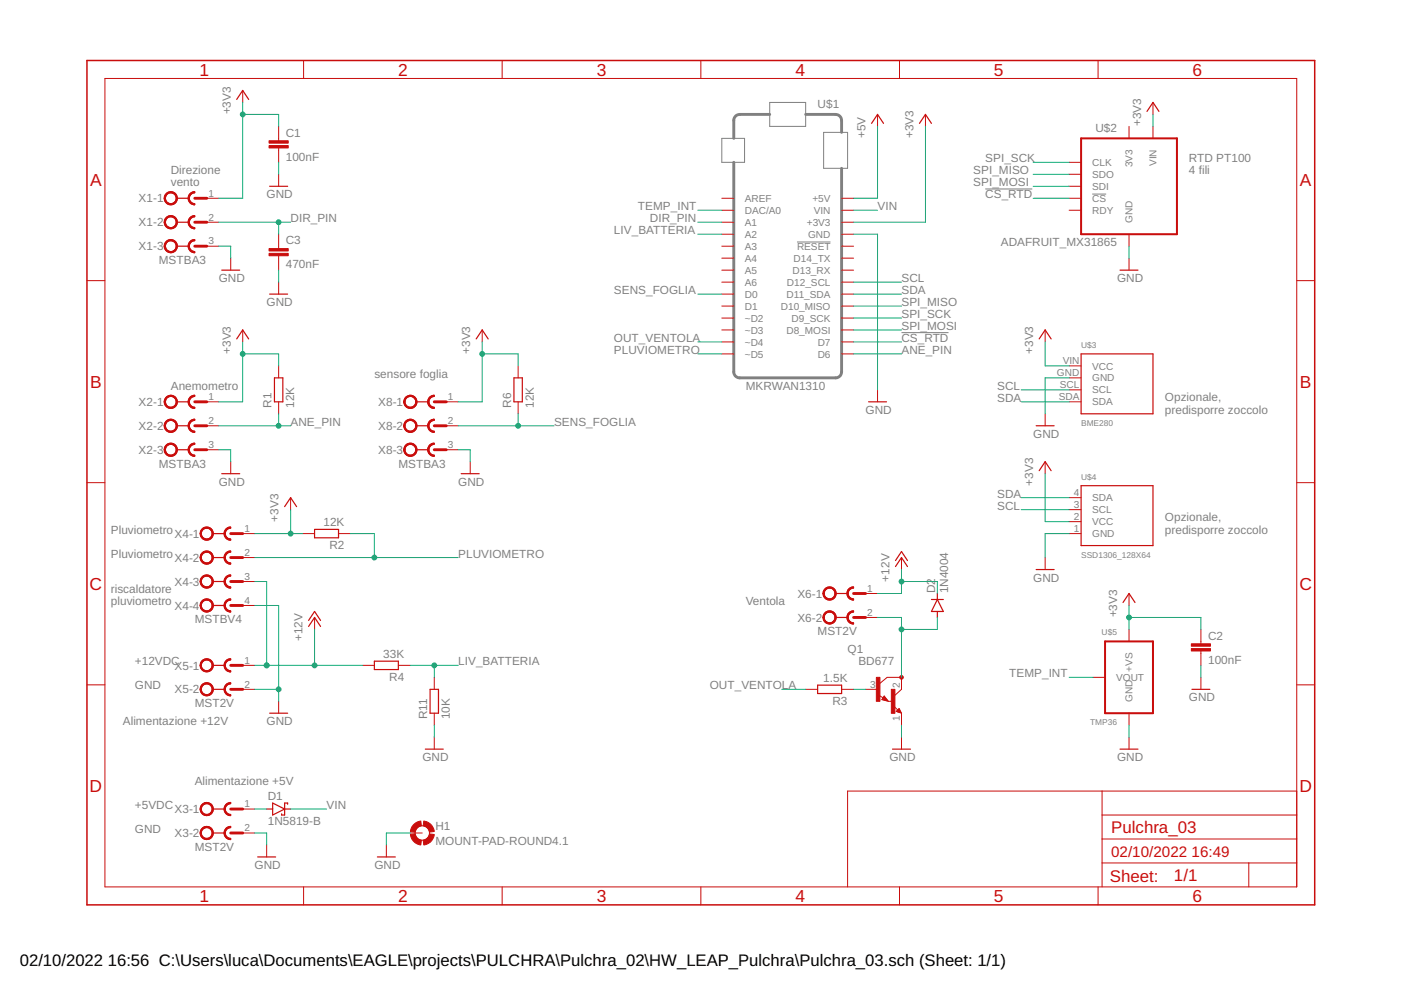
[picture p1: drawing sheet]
<svg xmlns="http://www.w3.org/2000/svg" width="297mm" height="210mm" viewBox="0 0 297 210" stroke-linecap="round" stroke-linejoin="round" font-family="sans-serif">
<path d="M155.6 34.4v44.4l.3 .9 .4 .3 .5 .1h20.4l.5-.1 .6-.6 .1-.6v-43.1M163.2 24.3h-6.4l-.8 .2-.4 .8v4M170.8 24.3h6.4l.5 .1 .5 .3 .2 .6v2.8" fill="none" stroke="#808080" stroke-width=".61"/>
<path d="M153 29.3h4.9v5.1h-4.9zM163.2 21.7h7.6v5.1h-7.6zM174.6 28.1h5.1v7.6h-5.1zM169 51.3h7.1M208.9 40.1h10M231.6 41.1h2.9M191.1 70.5h10" fill="none" stroke="#808080" stroke-width=".21"/>
<g fill="none" stroke="#c90d0c" stroke-width=".21">
<path d="M22.2 16.6h252.7v171.4h-252.7zM51.5 19.2v2.5M64.4 12.8v3.8M106.5 12.8v3.8M148.6 12.8v3.8M190.7 12.8v3.8M232.8 12.8v3.8M59.1 26.8v3M59.1 31.4v3M59.1 37v2.5M186.1 24.3v2.5M196.2 24.3v2.5"/>
<path d="M226.7 34.4h2.5M226.7 37h2.5M226.7 39.5h2.5M239.4 26.8v2.5M244.5 21.7v2.6M244.5 26.8v2.5M18.4 59.5h3.8M43.8 42h2.6M43.8 47.1h2.6M43.8 52.2h2.6M48.9 54.7v2.6M59.1 49.7v3"/>
<path d="M59.1 54.2v3.1M59.1 59.8v2.6M153 42h2.6M153 44.6h2.6M153 47.1h2.6M153 49.7h2.6M153 59.8h2.6M153 57.3h2.6M153 54.7h2.6M153 52.2h2.6M178.4 42h2.6M178.4 44.6h2.6"/>
<path d="M178.4 47.1h2.6M178.4 49.7h2.6M178.4 59.8h2.6M178.4 57.3h2.6M178.4 54.7h2.6M178.4 52.2h2.6M226.7 42h2.5M226.7 44.6h2.5M239.4 49.7v2.5M239.4 54.7v2.6M274.9 59.5h3.8M51.5 70v2.5"/>
<path d="M59.1 77.6v2.5M102.2 70v2.5M109.9 77.6v2.5M153 62.4h2.6M153 64.9h2.6M153 67.4h2.6M153 70h2.6M153 72.5h2.6M153 75h2.6M178.4 62.4h2.6M178.4 64.9h2.6M178.4 67.4h2.6"/>
<path d="M178.4 70h2.6M178.4 72.5h2.6M178.4 75h2.6M221.6 70v2.5M226.7 77.6h2.5M43.8 85.2h2.6M43.8 90.3h2.6M43.8 95.4h2.6M48.9 97.9v2.5M59.1 85.2v2.5M94.6 85.2h2.6M94.6 90.3h2.6"/>
<path d="M94.6 95.4h2.6M99.7 97.9v2.5M109.9 85.2v2.5M186.1 82.7v2.5M221.6 87.7v2.6M221.6 97.9v2.5M226.7 80.1h2.5M226.7 82.7h2.5M226.7 85.2h2.5M18.4 102.3h3.8M51.5 113.1h2.5M51.5 118.2h2.5"/>
<path d="M61.6 105.5v2.6M64.2 113.1h2.5M71.8 113.1h2.5M191.1 118.2v2.6M221.6 118.2v2.6M226.7 113.1h2.5M226.7 110.6h2.5M226.7 108.1h2.5M226.7 105.5h2.5M274.9 102.3h3.8M51.5 123.3h2.5M51.5 128.4h2.5"/>
<path d="M66.7 130.9v2.6M183.5 125.8h2.6M183.5 130.9h2.6M239.4 125.8v2.6M239.4 133.5v2.5M254.6 133.5v3M254.6 138v3.1M18.4 145.2h3.8M51.5 146.2h2.5M51.5 141.1h2.5M59.1 148.7v2.5M76.9 141.1h2.5"/>
<path d="M84.5 141.1h2.5M92.1 143.6v2.6M92.1 151.2v2.6M92.1 156.3v2.5M170.8 146.2h2.6M178.4 146.2h2.6M183.5 146.2h2.6M186.2 147.3l1 .7M186.6 144.9l1.5-1.3h3v2.6l-1.4 1.2M187.2 148.2l.3-.4 .6 .8-1-.3 .4-.6 .7 .9M187.5 147.6l.8 1.1-1.3-.4zM188.3 148.7h.7"/>
<path d="M189.5 149.8l.8 .7M190 150.8l.6-.6 .5 1zM190.6 150.5l.3 .6-.8-.3 .5-.5 .4 .8M191.1 151.2v2.6M191.1 156.3v2.5M231.8 143.6h2.5M239.4 151.2v2.6M239.4 156.3v2.5M254.6 143.6v2.6M274.9 145.2h3.8M51.5 176.6h2.5M51.5 171.5h2.5"/>
<path d="M56.5 179.2v2.5M81.9 179.2v2.5M87 176.6h2.5M233.7 167.7v20.3M233.7 177.9h41.2M233.7 172.8h41.2M274.9 167.7h-95.2v20.3M64.4 188v3.9M106.5 188v3.9M148.6 188v3.9M190.7 188v3.9M232.8 188v3.9"/>
<path d="M233.7 183h41.2M264.8 183v5"/>
<circle cx="89.5" cy="176.6" r="1.52"/>
</g>
<path d="M18.4 12.8h260.3v179.1h-260.3z" fill="none" stroke="#c90d0c" stroke-width=".32"/>
<path d="M229.2 29.3h20.3v20.4h-20.3zM234.3 136h10.2v15.2h-10.2z" fill="none" stroke="#c90d0c" stroke-width=".42"/>
<g fill="none" stroke="#c90d0c" stroke-width=".25">
<path d="M50.2 21.1l1.3-1.9 1.2 1.9M57.2 39.5h3.8M184.8 26.2l1.3-1.9 1.2 1.9M194.9 26.2l1.3-1.9 1.3 1.9M243.2 23.6l1.3-1.9 1.2 1.9M37.5 42h2.5M37.5 47.1h2.5M37.5 52.2h2.5M47 57.3h3.8M237.5 57.3h3.8M50.2 71.9l1.3-1.9 1.2 1.9M57.2 62.4h3.8"/>
<path d="M101 71.9l1.2-1.9 1.3 1.9M220.3 71.9l1.3-1.9 1.3 1.9M229.2 75h15.3v12.7h-15.3zM37.5 85.2h2.5M37.5 90.3h2.5M37.5 95.4h2.5M58.2 80.1h1.8v5.1h-1.8zM88.3 85.2h2.5M88.3 90.3h2.5M88.3 95.4h2.5M109 80.1h1.7v5.1h-1.7zM184.1 85.2h3.9"/>
<path d="M219.7 90.3h3.8M220.3 99.8l1.3-1.9 1.3 1.9M45.1 113.1h2.5M45.1 118.2h2.5M47 100.4h3.8M60.3 107.4l1.3-1.9 1.3 1.9M66.7 112.2h5.1v1.8h-5.1zM97.8 100.4h3.8M189.9 118.9l1.2-2 1.3 2M229.2 103h15.3v12.7h-15.3zM45.1 123.3h2.5M45.1 128.4h2.5"/>
<path d="M65.4 132.8l1.3-1.9 1.3 1.9M65.4 131.6l1.3-2 1.3 2M177.2 125.8h2.5M177.2 130.9h2.5M189.9 120.1l1.2-1.9 1.3 1.9M197.5 127.1h2.5M198.7 127.1l1.3 2.5h-2.5zM198.7 125.8v1.3M198.7 129.6v1.3M219.7 120.8h3.8M238.1 127.7l1.3-1.9 1.2 1.9M45.1 146.2h2.5"/>
<path d="M45.1 141.1h2.5M57.2 151.2h3.8M79.4 140.2h5.1v1.8h-5.1zM90.2 158.8h3.8M91.2 146.2h1.8v5h-1.8zM173.4 145.3h5v1.7h-5zM187.5 148.1v-.2l.5 .5-.8-.2M189.2 158.8h3.8M190.6 150.5l-.4 .3 .6 .2-.3-.3M237.5 158.8h3.8M252.7 146.2h3.8M45.1 171.5h2.5"/>
<path d="M45.1 176.6h2.5M56.5 171.5h1.3M57.8 170.3l2.5 1.2-2.5 1.3zM60.3 171.5h1.3M61 170.5v-.2h-.7v2.5h-.6v-.2M54.6 181.7h3.8M80 181.7h3.8"/>
</g>
<g fill="#c90d0c" stroke="#c90d0c" stroke-width=".21">
<path d="M39.9 42h.3l.2 .7 .4 .4 .5 .1v.2a1.37 1.37 0 0 1-1.4-1.4z" fill-rule="evenodd"/>
<path d="M40.3 41l.5-.3 .5-.1v.3l-.7 .2-.3 .4-.1 .5h-.3l.1-.4z" fill-rule="evenodd"/>
<path d="M40.3 41l.8-.4h.2v.3a1.14 1.14 0 0 0-1.2 1.1 1.14 1.14 0 0 0 1.2 1.2v.2a1.4 1.4 0 0 1-1.3-.8 1.4 1.4 0 0 1 .3-1.6z" fill-rule="evenodd"/>
<path d="M35.2 41.1a1.39 1.39 0 0 1 2.2 .2 1.39 1.39 0 0 1-.8 2.1 1.39 1.39 0 0 1-1.8-1.4h.3a1.14 1.14 0 0 1 1.6-1 1.14 1.14 0 0 1 .3 1.9 1.14 1.14 0 0 1-1.9-.6v-.3h-.3z" fill-rule="evenodd"/>
<path d="M35.2 41.1a1.39 1.39 0 0 1 2.2 .2 1.39 1.39 0 0 1-.8 2.1 1.39 1.39 0 0 1-1.8-1.4h.3a1.14 1.14 0 0 1 1.6-1 1.14 1.14 0 0 1 .3 1.9 1.14 1.14 0 0 1-1.9-.6v-.3h-.3z" fill-rule="evenodd"/>
<path d="M39.9 47.1h.3l.2 .7 .4 .3 .5 .2v.2a1.37 1.37 0 0 1-1.4-1.4z" fill-rule="evenodd"/>
<path d="M40.3 46.1l.5-.3 .5-.1v.3l-.7 .2-.3 .4-.1 .5h-.3l.1-.4z" fill-rule="evenodd"/>
<path d="M40.3 46.1l.8-.4h.2v.3a1.14 1.14 0 0 0-1.2 1.1 1.14 1.14 0 0 0 1.2 1.2v.2a1.4 1.4 0 0 1-1.3-.9 1.4 1.4 0 0 1 .3-1.5z" fill-rule="evenodd"/>
<path d="M35.2 46.2a1.39 1.39 0 0 1 2.2 .2 1.39 1.39 0 0 1-.8 2.1 1.39 1.39 0 0 1-1.8-1.4h.3a1.14 1.14 0 0 1 1.6-1.1 1.14 1.14 0 0 1 .3 1.9 1.14 1.14 0 0 1-1.9-.5v-.3h-.3z" fill-rule="evenodd"/>
<path d="M35.2 46.2a1.39 1.39 0 0 1 2.2 .2 1.39 1.39 0 0 1-.8 2.1 1.39 1.39 0 0 1-1.8-1.4h.3a1.14 1.14 0 0 1 1.6-1.1 1.14 1.14 0 0 1 .3 1.9 1.14 1.14 0 0 1-1.9-.5v-.3h-.3z" fill-rule="evenodd"/>
<path d="M39.9 52.2h.3l.2 .7 .4 .3 .5 .1v.3a1.37 1.37 0 0 1-1.4-1.4z" fill-rule="evenodd"/>
<path d="M40.3 51.2l.5-.3 .5-.1v.3l-.7 .2-.3 .4-.1 .5h-.3l.1-.5z" fill-rule="evenodd"/>
<path d="M40.3 51.2l.8-.4h.2v.3a1.14 1.14 0 0 0-1.2 1.1 1.14 1.14 0 0 0 1.2 1.1v.3a1.4 1.4 0 0 1-1.3-.9 1.4 1.4 0 0 1 .3-1.5z" fill-rule="evenodd"/>
<path d="M35.2 51.2a1.39 1.39 0 0 1 2.2 .3 1.39 1.39 0 0 1-.8 2 1.39 1.39 0 0 1-1.8-1.3h.3a1.14 1.14 0 0 1 1.6-1.1 1.14 1.14 0 0 1 .3 1.9 1.14 1.14 0 0 1-1.9-.5v-.3h-.3z" fill-rule="evenodd"/>
<path d="M35.2 51.2a1.39 1.39 0 0 1 2.2 .3 1.39 1.39 0 0 1-.8 2 1.39 1.39 0 0 1-1.8-1.3h.3a1.14 1.14 0 0 1 1.6-1.1 1.14 1.14 0 0 1 .3 1.9 1.14 1.14 0 0 1-1.9-.5v-.3h-.3z" fill-rule="evenodd"/>
<path d="M39.9 85.2h.3l.1 .5 .3 .4 .7 .2v.3a1.37 1.37 0 0 1-1.4-1.4z" fill-rule="evenodd"/>
<path d="M40.3 84.2l1-.4v.3l-.7 .2-.3 .4-.1 .5h-.3l.1-.5z" fill-rule="evenodd"/>
<path d="M40.3 84.2l.8-.4h.2v.3a1.14 1.14 0 0 0-1.2 1.1 1.14 1.14 0 0 0 1.2 1.1v.3a1.4 1.4 0 0 1-1.3-.9 1.4 1.4 0 0 1 .3-1.5z" fill-rule="evenodd"/>
<path d="M35.2 84.2a1.4 1.4 0 0 1 2.2 .3 1.4 1.4 0 0 1-.8 2 1.4 1.4 0 0 1-1.8-1.3h.3a1.14 1.14 0 0 1 1.6-1 1.14 1.14 0 0 1 .2 1.8 1.14 1.14 0 0 1-1.8-.5v-.3h-.3z" fill-rule="evenodd"/>
<path d="M35.2 84.2a1.4 1.4 0 0 1 2.2 .3 1.4 1.4 0 0 1-.8 2 1.4 1.4 0 0 1-1.8-1.3h.3a1.14 1.14 0 0 1 1.6-1 1.14 1.14 0 0 1 .2 1.8 1.14 1.14 0 0 1-1.8-.5v-.3h-.3z" fill-rule="evenodd"/>
<path d="M39.9 90.3h.3l.1 .5 .3 .4 .7 .2v.3a1.37 1.37 0 0 1-1.4-1.4z" fill-rule="evenodd"/>
<path d="M40.3 89.3l1-.4v.2l-.7 .3-.3 .4-.1 .5h-.3l.1-.5z" fill-rule="evenodd"/>
<path d="M40.3 89.3l.8-.4h.2v.2a1.14 1.14 0 0 0-1.2 1.2 1.14 1.14 0 0 0 1.2 1.1v.3a1.4 1.4 0 0 1-1.3-.9 1.4 1.4 0 0 1 .3-1.5z" fill-rule="evenodd"/>
<path d="M35.2 89.3a1.4 1.4 0 0 1 2.2 .3 1.4 1.4 0 0 1-.8 2 1.4 1.4 0 0 1-1.8-1.3h.3a1.14 1.14 0 0 1 1.6-1.1 1.14 1.14 0 0 1 .3 1.9 1.14 1.14 0 0 1-1.9-.5v-.3h-.3z" fill-rule="evenodd"/>
<path d="M35.2 89.3a1.4 1.4 0 0 1 2.2 .3 1.4 1.4 0 0 1-.8 2 1.4 1.4 0 0 1-1.8-1.3h.3a1.14 1.14 0 0 1 1.6-1.1 1.14 1.14 0 0 1 .3 1.9 1.14 1.14 0 0 1-1.9-.5v-.3h-.3z" fill-rule="evenodd"/>
<path d="M39.9 95.4h.3l.1 .5 .3 .3 .7 .3v.3a1.37 1.37 0 0 1-1.4-1.4z" fill-rule="evenodd"/>
<path d="M40.3 94.4l.5-.4h.5v.2l-.7 .3-.3 .4-.1 .5h-.3l.1-.5z" fill-rule="evenodd"/>
<path d="M40.3 94.4l.8-.4h.2v.2a1.14 1.14 0 0 0-1.2 1.2 1.14 1.14 0 0 0 1.2 1.1v.3a1.4 1.4 0 0 1-1.3-.9 1.4 1.4 0 0 1 .3-1.5z" fill-rule="evenodd"/>
<path d="M35.2 94.4a1.39 1.39 0 0 1 2.2 .2 1.39 1.39 0 0 1-.8 2.1 1.39 1.39 0 0 1-1.8-1.3h.3a1.14 1.14 0 0 1 1.6-1.1 1.14 1.14 0 0 1 .3 1.9 1.14 1.14 0 0 1-1.9-.5v-.3h-.3z" fill-rule="evenodd"/>
<path d="M35.2 94.4a1.39 1.39 0 0 1 2.2 .2 1.39 1.39 0 0 1-.8 2.1 1.39 1.39 0 0 1-1.8-1.3h.3a1.14 1.14 0 0 1 1.6-1.1 1.14 1.14 0 0 1 .3 1.9 1.14 1.14 0 0 1-1.9-.5v-.3h-.3z" fill-rule="evenodd"/>
<path d="M90.7 85.2h.2l.2 .5 .3 .4 .7 .2v.3a1.37 1.37 0 0 1-1.4-1.4z" fill-rule="evenodd"/>
<path d="M91.1 84.2l1-.4v.3l-.7 .2-.5 .9h-.2z" fill-rule="evenodd"/>
<path d="M91.1 84.2l.8-.4h.2v.3a1.14 1.14 0 0 0-1.2 1.1 1.14 1.14 0 0 0 1.2 1.1v.3a1.4 1.4 0 0 1-1.3-.9 1.4 1.4 0 0 1 .3-1.5z" fill-rule="evenodd"/>
<path d="M86 84.2a1.4 1.4 0 0 1 2.2 .3 1.4 1.4 0 0 1-.8 2.1 1.4 1.4 0 0 1-1.8-1.4h.3a1.15 1.15 0 0 1 1.6-1.1 1.15 1.15 0 0 1 .2 2 1.15 1.15 0 0 1-1.8-.6v-.3h-.3z" fill-rule="evenodd"/>
<path d="M86 84.2a1.4 1.4 0 0 1 2.2 .3 1.4 1.4 0 0 1-.8 2.1 1.4 1.4 0 0 1-1.8-1.4h.3a1.15 1.15 0 0 1 1.6-1.1 1.15 1.15 0 0 1 .2 2 1.15 1.15 0 0 1-1.8-.6v-.3h-.3z" fill-rule="evenodd"/>
<path d="M90.7 90.3h.2l.2 .5 .3 .4 .7 .2v.3a1.37 1.37 0 0 1-1.4-1.4z" fill-rule="evenodd"/>
<path d="M91.1 89.3l1-.4v.2l-.7 .3-.5 .9h-.2z" fill-rule="evenodd"/>
<path d="M91.1 89.3l.8-.4h.2v.2a1.14 1.14 0 0 0-1.2 1.2 1.14 1.14 0 0 0 1.2 1.1v.3a1.4 1.4 0 0 1-1.3-.9 1.4 1.4 0 0 1 .3-1.5z" fill-rule="evenodd"/>
<path d="M86 89.3a1.4 1.4 0 0 1 2.2 .3 1.4 1.4 0 0 1-.8 2 1.4 1.4 0 0 1-1.8-1.3h.3a1.15 1.15 0 0 1 1.6-1.1 1.15 1.15 0 0 1 .2 1.9 1.15 1.15 0 0 1-1.8-.5v-.3h-.3z" fill-rule="evenodd"/>
<path d="M86 89.3a1.4 1.4 0 0 1 2.2 .3 1.4 1.4 0 0 1-.8 2 1.4 1.4 0 0 1-1.8-1.3h.3a1.15 1.15 0 0 1 1.6-1.1 1.15 1.15 0 0 1 .2 1.9 1.15 1.15 0 0 1-1.8-.5v-.3h-.3z" fill-rule="evenodd"/>
<path d="M90.7 95.4h.2l.2 .5 .3 .3 .7 .3v.3a1.37 1.37 0 0 1-1.4-1.4z" fill-rule="evenodd"/>
<path d="M91.1 94.4l.5-.4h.5v.2l-.7 .3-.5 .9h-.2z" fill-rule="evenodd"/>
<path d="M91.1 94.4l.8-.4h.2v.2a1.14 1.14 0 0 0-1.2 1.2 1.14 1.14 0 0 0 1.2 1.1v.3a1.4 1.4 0 0 1-1.3-.9 1.4 1.4 0 0 1 .3-1.5z" fill-rule="evenodd"/>
<path d="M86 94.4a1.4 1.4 0 0 1 2.2 .2 1.4 1.4 0 0 1-.8 2.1 1.4 1.4 0 0 1-1.8-1.3h.3a1.15 1.15 0 0 1 1.6-1.1 1.15 1.15 0 0 1 .2 1.9 1.15 1.15 0 0 1-1.8-.5v-.3h-.3z" fill-rule="evenodd"/>
<path d="M86 94.4a1.4 1.4 0 0 1 2.2 .2 1.4 1.4 0 0 1-.8 2.1 1.4 1.4 0 0 1-1.8-1.3h.3a1.15 1.15 0 0 1 1.6-1.1 1.15 1.15 0 0 1 .2 1.9 1.15 1.15 0 0 1-1.8-.5v-.3h-.3z" fill-rule="evenodd"/>
<path d="M89.9 174.1a2.53 2.53 0 0 1 2.2 2.2l-1 .1-.5-.9-.9-.4z" fill-rule="evenodd"/>
<path d="M87.6 175l.6-.6 1-.3 .1 1-.8 .4-.5 .9-1-.1z" fill-rule="evenodd"/>
<path d="M87 176.9l1-.1 .2 .6a1.4 1.4 0 0 0 1.1 .7l-.1 1.1a2.48 2.48 0 0 1-2.2-2.3z" fill-rule="evenodd"/>
<path d="M89.7 178.1l.9-.4 .5-.9 1 .1a2.52 2.52 0 0 1-2.2 2.3z" fill-rule="evenodd"/>
<path d="M47.5 171.5h.3l.1 .5 .3 .4 .7 .3v.2a1.37 1.37 0 0 1-1.4-1.4z" fill-rule="evenodd"/>
<path d="M47.9 170.5l1-.4v.3l-.7 .2-.3 .4-.1 .5h-.3l.1-.4z" fill-rule="evenodd"/>
<path d="M47.9 170.5l.8-.4h.2v.3a1.14 1.14 0 0 0-1.1 1.1 1.14 1.14 0 0 0 1.1 1.2v.2a1.4 1.4 0 0 1-1.3-.8 1.4 1.4 0 0 1 .3-1.6z" fill-rule="evenodd"/>
<path d="M42.8 170.6a1.4 1.4 0 0 1 2.2 .2 1.4 1.4 0 0 1-.8 2.1 1.4 1.4 0 0 1-1.8-1.4h.3a1.14 1.14 0 0 1 1.7-.9 1.14 1.14 0 0 1 .1 1.9 1.14 1.14 0 0 1-1.8-.7v-.3h-.3z" fill-rule="evenodd"/>
<path d="M42.8 170.6a1.4 1.4 0 0 1 2.2 .2 1.4 1.4 0 0 1-.8 2.1 1.4 1.4 0 0 1-1.8-1.4h.3a1.14 1.14 0 0 1 1.7-.9 1.14 1.14 0 0 1 .1 1.9 1.14 1.14 0 0 1-1.8-.7v-.3h-.3z" fill-rule="evenodd"/>
<path d="M47.5 176.6h.3l.1 .5 .3 .4 .7 .3v.2a1.37 1.37 0 0 1-1.4-1.4z" fill-rule="evenodd"/>
<path d="M47.9 175.6l1-.4v.3l-.7 .2-.3 .4-.1 .5h-.3l.1-.5z" fill-rule="evenodd"/>
<path d="M47.9 175.6l.8-.4h.2v.3a1.14 1.14 0 0 0-1.1 1.1 1.14 1.14 0 0 0 1.1 1.2v.2a1.4 1.4 0 0 1-1.3-.8 1.4 1.4 0 0 1 .3-1.6z" fill-rule="evenodd"/>
<path d="M42.8 175.7a1.39 1.39 0 0 1 2.2 .2 1.39 1.39 0 0 1-.8 2.1 1.39 1.39 0 0 1-1.8-1.4h.3a1.14 1.14 0 0 1 1.7-.9 1.14 1.14 0 0 1 .1 1.9 1.14 1.14 0 0 1-1.8-.7v-.3h-.3z" fill-rule="evenodd"/>
<path d="M42.8 175.7a1.39 1.39 0 0 1 2.2 .2 1.39 1.39 0 0 1-.8 2.1 1.39 1.39 0 0 1-1.8-1.4h.3a1.14 1.14 0 0 1 1.7-.9 1.14 1.14 0 0 1 .1 1.9 1.14 1.14 0 0 1-1.8-.7v-.3h-.3z" fill-rule="evenodd"/>
<path d="M47.5 141.1h.3l.2 .7 .4 .3 .5 .1v.3a1.37 1.37 0 0 1-1.4-1.4z" fill-rule="evenodd"/>
<path d="M47.9 140.1l.6-.4h.4v.2l-.5 .1-.4 .4-.2 .7h-.3l.1-.5z" fill-rule="evenodd"/>
<path d="M47.9 140.1l.8-.4h.2v.2a1.14 1.14 0 0 0-1.1 1.2 1.14 1.14 0 0 0 1.1 1.1v.3a1.4 1.4 0 0 1-1.3-.9 1.4 1.4 0 0 1 .3-1.5z" fill-rule="evenodd"/>
<path d="M42.8 140.1a1.4 1.4 0 0 1 2.2 .2 1.4 1.4 0 0 1-.8 2.1 1.4 1.4 0 0 1-1.8-1.3h.3a1.14 1.14 0 0 1 1.7-1 1.14 1.14 0 0 1 .1 1.9 1.14 1.14 0 0 1-1.8-.6v-.3h-.3z" fill-rule="evenodd"/>
<path d="M42.8 140.1a1.4 1.4 0 0 1 2.2 .2 1.4 1.4 0 0 1-.8 2.1 1.4 1.4 0 0 1-1.8-1.3h.3a1.14 1.14 0 0 1 1.7-1 1.14 1.14 0 0 1 .1 1.9 1.14 1.14 0 0 1-1.8-.6v-.3h-.3z" fill-rule="evenodd"/>
<path d="M47.5 146.2h.3l.2 .7 .4 .3 .5 .1v.3a1.37 1.37 0 0 1-1.4-1.4z" fill-rule="evenodd"/>
<path d="M47.9 145.2l.6-.4h.4v.2l-.5 .1-.4 .3-.2 .8h-.3l.1-.5z" fill-rule="evenodd"/>
<path d="M47.9 145.2l.8-.4h.2v.2a1.14 1.14 0 0 0-1.1 1.2 1.14 1.14 0 0 0 1.1 1.1v.3a1.4 1.4 0 0 1-1.3-.9 1.4 1.4 0 0 1 .3-1.5z" fill-rule="evenodd"/>
<path d="M42.8 145.2a1.4 1.4 0 0 1 2.2 .2 1.4 1.4 0 0 1-.8 2.1 1.4 1.4 0 0 1-1.8-1.3h.3a1.14 1.14 0 0 1 1.7-1 1.14 1.14 0 0 1 .1 1.9 1.14 1.14 0 0 1-1.8-.7v-.2h-.3z" fill-rule="evenodd"/>
<path d="M42.8 145.2a1.4 1.4 0 0 1 2.2 .2 1.4 1.4 0 0 1-.8 2.1 1.4 1.4 0 0 1-1.8-1.3h.3a1.14 1.14 0 0 1 1.7-1 1.14 1.14 0 0 1 .1 1.9 1.14 1.14 0 0 1-1.8-.7v-.2h-.3z" fill-rule="evenodd"/>
<path d="M179.6 125.8h.2l.3 .7 .4 .4 .5 .1v.2a1.37 1.37 0 0 1-1.4-1.4z" fill-rule="evenodd"/>
<path d="M180 124.8l.5-.3 .5-.1v.3l-.7 .2-.4 .4-.1 .5h-.2v-.4z" fill-rule="evenodd"/>
<path d="M180 124.8l.8-.4h.2v.3a1.14 1.14 0 0 0-1.2 1.1 1.14 1.14 0 0 0 1.2 1.2v.2a1.39 1.39 0 0 1-1.3-.8 1.39 1.39 0 0 1 .3-1.6z" fill-rule="evenodd"/>
<path d="M174.9 124.9a1.39 1.39 0 0 1 2.2 .2 1.39 1.39 0 0 1-.8 2.1 1.39 1.39 0 0 1-1.8-1.4h.3a1.14 1.14 0 0 1 1.6-.9 1.14 1.14 0 0 1 .2 1.9 1.14 1.14 0 0 1-1.8-.7v-.3h-.3z" fill-rule="evenodd"/>
<path d="M174.9 124.9a1.39 1.39 0 0 1 2.2 .2 1.39 1.39 0 0 1-.8 2.1 1.39 1.39 0 0 1-1.8-1.4h.3a1.14 1.14 0 0 1 1.6-.9 1.14 1.14 0 0 1 .2 1.9 1.14 1.14 0 0 1-1.8-.7v-.3h-.3z" fill-rule="evenodd"/>
<path d="M179.6 130.9h.2l.3 .7 .4 .3 .5 .2v.2a1.37 1.37 0 0 1-1.4-1.4z" fill-rule="evenodd"/>
<path d="M180 129.9l.5-.3 .5-.1v.3l-.5 .1-.4 .3-.3 .7h-.2v-.4z" fill-rule="evenodd"/>
<path d="M180 129.9l.8-.4h.2v.3a1.14 1.14 0 0 0-1.2 1.1 1.14 1.14 0 0 0 1.2 1.2v.2a1.39 1.39 0 0 1-1.3-.8 1.39 1.39 0 0 1 .3-1.6z" fill-rule="evenodd"/>
<path d="M174.9 130a1.39 1.39 0 0 1 2.2 .2 1.39 1.39 0 0 1-.8 2.1 1.39 1.39 0 0 1-1.8-1.4h.3a1.14 1.14 0 0 1 1.6-.9 1.14 1.14 0 0 1 .2 1.9 1.14 1.14 0 0 1-1.8-.7v-.3h-.3z" fill-rule="evenodd"/>
<path d="M174.9 130a1.39 1.39 0 0 1 2.2 .2 1.39 1.39 0 0 1-.8 2.1 1.39 1.39 0 0 1-1.8-1.4h.3a1.14 1.14 0 0 1 1.6-.9 1.14 1.14 0 0 1 .2 1.9 1.14 1.14 0 0 1-1.8-.7v-.3h-.3z" fill-rule="evenodd"/>
<path d="M47.5 113.1h.3l.1 .5 .3 .4 .7 .3v.2a1.37 1.37 0 0 1-1.4-1.4z" fill-rule="evenodd"/>
<path d="M47.9 112.1l.6-.3 .4-.1v.3l-.7 .2-.3 .4-.1 .5h-.3l.1-.4z" fill-rule="evenodd"/>
<path d="M47.9 112.1l.8-.4h.2v.3a1.14 1.14 0 0 0-1.1 1.1 1.14 1.14 0 0 0 1.1 1.2v.2a1.4 1.4 0 0 1-1.3-.8 1.4 1.4 0 0 1 .3-1.6z" fill-rule="evenodd"/>
<path d="M42.8 112.2a1.39 1.39 0 0 1 2.2 .2 1.39 1.39 0 0 1-.8 2.1 1.39 1.39 0 0 1-1.8-1.4h.3a1.14 1.14 0 0 1 1.7-.9 1.14 1.14 0 0 1 .1 1.9 1.14 1.14 0 0 1-1.8-.7v-.3h-.3z" fill-rule="evenodd"/>
<path d="M42.8 112.2a1.39 1.39 0 0 1 2.2 .2 1.39 1.39 0 0 1-.8 2.1 1.39 1.39 0 0 1-1.8-1.4h.3a1.14 1.14 0 0 1 1.7-.9 1.14 1.14 0 0 1 .1 1.9 1.14 1.14 0 0 1-1.8-.7v-.3h-.3z" fill-rule="evenodd"/>
<path d="M47.5 118.2h.3l.1 .5 .3 .4 .7 .3v.2a1.37 1.37 0 0 1-1.4-1.4z" fill-rule="evenodd"/>
<path d="M47.9 117.2l.6-.3 .4-.1v.3l-.7 .2-.3 .4-.1 .5h-.3l.1-.4z" fill-rule="evenodd"/>
<path d="M47.9 117.2l.8-.4h.2v.3a1.14 1.14 0 0 0-1.1 1.1 1.14 1.14 0 0 0 1.1 1.2v.2a1.4 1.4 0 0 1-1.3-.9 1.4 1.4 0 0 1 .3-1.5z" fill-rule="evenodd"/>
<path d="M42.8 117.3a1.39 1.39 0 0 1 2.2 .2 1.39 1.39 0 0 1-.8 2.1 1.39 1.39 0 0 1-1.8-1.4h.3a1.14 1.14 0 0 1 1.7-.9 1.14 1.14 0 0 1 .1 1.9 1.14 1.14 0 0 1-1.8-.7v-.3h-.3z" fill-rule="evenodd"/>
<path d="M42.8 117.3a1.39 1.39 0 0 1 2.2 .2 1.39 1.39 0 0 1-.8 2.1 1.39 1.39 0 0 1-1.8-1.4h.3a1.14 1.14 0 0 1 1.7-.9 1.14 1.14 0 0 1 .1 1.9 1.14 1.14 0 0 1-1.8-.7v-.3h-.3z" fill-rule="evenodd"/>
<path d="M47.5 123.3h.3l.1 .5 .3 .4 .7 .2v.3a1.37 1.37 0 0 1-1.4-1.4z" fill-rule="evenodd"/>
<path d="M47.9 122.3l.6-.3 .4-.1v.3l-.7 .2-.3 .4-.1 .5h-.3l.1-.5z" fill-rule="evenodd"/>
<path d="M47.9 122.3l.8-.4h.2v.3a1.14 1.14 0 0 0-1.1 1.1 1.14 1.14 0 0 0 1.1 1.1v.3a1.4 1.4 0 0 1-1.3-.9 1.4 1.4 0 0 1 .3-1.5z" fill-rule="evenodd"/>
<path d="M42.8 122.3a1.39 1.39 0 0 1 2.2 .3 1.39 1.39 0 0 1-.8 2 1.39 1.39 0 0 1-1.8-1.3h.3a1.14 1.14 0 0 1 1.7-1 1.14 1.14 0 0 1 .1 2 1.14 1.14 0 0 1-1.8-.7v-.3h-.3z" fill-rule="evenodd"/>
<path d="M42.8 122.3a1.39 1.39 0 0 1 2.2 .3 1.39 1.39 0 0 1-.8 2 1.39 1.39 0 0 1-1.8-1.3h.3a1.14 1.14 0 0 1 1.7-1 1.14 1.14 0 0 1 .1 2 1.14 1.14 0 0 1-1.8-.7v-.3h-.3z" fill-rule="evenodd"/>
<path d="M47.5 128.4h.3l.2 .7 .4 .3 .5 .1v.3a1.37 1.37 0 0 1-1.4-1.4z" fill-rule="evenodd"/>
<path d="M47.9 127.4l.6-.4h.4v.2l-.7 .3-.3 .4-.1 .5h-.3l.1-.5z" fill-rule="evenodd"/>
<path d="M47.9 127.4l.8-.4h.2v.2a1.14 1.14 0 0 0-1.1 1.2 1.14 1.14 0 0 0 1.1 1.1v.3a1.4 1.4 0 0 1-1.3-.9 1.4 1.4 0 0 1 .3-1.5z" fill-rule="evenodd"/>
<path d="M42.8 127.4a1.39 1.39 0 0 1 2.2 .3 1.39 1.39 0 0 1-.8 2 1.39 1.39 0 0 1-1.8-1.3h.3a1.14 1.14 0 0 1 1.7-1 1.14 1.14 0 0 1 .1 1.9 1.14 1.14 0 0 1-1.8-.6v-.3h-.3z" fill-rule="evenodd"/>
<path d="M42.8 127.4a1.39 1.39 0 0 1 2.2 .3 1.39 1.39 0 0 1-.8 2 1.39 1.39 0 0 1-1.8-1.3h.3a1.14 1.14 0 0 1 1.7-1 1.14 1.14 0 0 1 .1 1.9 1.14 1.14 0 0 1-1.8-.6v-.3h-.3z" fill-rule="evenodd"/>
<circle cx="191.1" cy="143.6" r=".38"/>
</g>
<g fill="none" stroke="#c90d0c" stroke-width=".61">
<path d="M41.3 42h2.5M41.3 47.1h2.5M41.3 52.2h2.5M41.3 85.2h2.5M41.3 90.3h2.5M41.3 95.4h2.5M92.1 85.2h2.5M92.1 90.3h2.5M92.1 95.4h2.5M48.9 113.1h2.6M48.9 118.2h2.6M48.9 123.3h2.6"/>
<path d="M48.9 128.4h2.6M181 125.8h2.5M181 130.9h2.5M48.9 141.1h2.6M48.9 146.2h2.6M48.9 171.5h2.6M48.9 176.6h2.6"/>
</g>
<g fill="#c90d0c" stroke="#c90d0c" stroke-width=".21">
<path d="M185.8 143.6h.8v5.1h-.8z"/>
<path d="M189 146.2h.7v5h-.7z"/>
<path d="M57 30.9h4.1v.5h-4.1z"/>
<path d="M57 29.8h4.1v.6h-4.1z"/>
<path d="M57 53.7h4.1v.5h-4.1z"/>
<path d="M57 52.7h4.1v.5h-4.1z"/>
<path d="M252.6 137.5h4v.5h-4z"/>
<path d="M252.6 136.5h4v.5h-4z"/>
</g>
<g fill="none" stroke="#0dab76" stroke-width=".21">
<path d="M51.5 21.7v20.3h-5.1M51.5 24.3h7.6v2.5M59.1 34.4v2.6M186.1 26.8v15.2h-5.1M196.2 26.8v20.3h-15.2M219.1 34.4h7.6M219.1 39.5h7.6M219.1 37h7.6M244.5 24.3v2.5M46.4 47.1h15.2M46.4 52.2h2.5v2.5M59.1 47.1v2.6"/>
<path d="M59.1 57.3v2.5M148 47.1h5M148 49.7h5M148 44.6h5M181 49.7h5.1v33M181 59.8h10.1M181 44.6h5.1M219.1 42h7.6M239.4 52.2v2.5M51.5 72.5v12.7h-5.1M51.5 75h7.6v2.6M102.2 72.5v12.7h-5"/>
<path d="M102.2 75h7.7v2.6M148 75h5M148 72.5h5M148 62.4h5M181 75h10.1M181 67.4h10.1M181 70h10.1M181 64.9h10.1M181 72.5h10.1M181 62.4h10.1M221.6 72.5v5.1h5.1M46.4 95.4h2.5v2.5"/>
<path d="M46.4 90.3h15.2M59.1 87.7v2.6M97.2 95.4h2.5v2.5M97.2 90.3h20.3M109.9 87.7v2.6M216.5 85.2h10.2M216.5 82.7h10.2M226.7 80.1h-5.1v7.6M54 113.1h10.2M54 118.2h43.2M61.6 108.1v5M74.3 113.1h5.1v5.1"/>
<path d="M216.5 105.5h10.2M216.5 108.1h10.2M221.6 100.4v10.2h5.1M226.7 113.1h-5.1v5.1M54 128.4h5.1v20.3M54 123.3h2.5v17.8M66.7 133.5v7.6M186.1 130.9h5v12.7M191.1 120.8v5h-5M191.1 123.3h7.6v2.5M198.7 130.9v2.6h-7.6M239.4 128.4v5.1"/>
<path d="M239.4 130.9h15.2v2.6M54 146.2h5.1M54 141.1h22.9M87 141.1h10.2M92.1 141.1v2.5M92.1 153.8v2.5M165.7 146.2h5.1M181 146.2h2.5M191.1 153.8v2.5M226.7 143.6h5.1M239.4 153.8v2.5M254.6 141.1v2.5"/>
<path d="M54 176.6h2.5v2.6M54 171.5h2.5M61.6 171.5h7.6M87 176.6h-5.1v2.6"/>
</g>
<g fill="#0dab76" stroke="#0dab76" stroke-width=".21">
<circle cx="51.5" cy="24.3" r=".51"/>
<circle cx="51.5" cy="75" r=".51"/>
<circle cx="102.2" cy="75" r=".51"/>
<circle cx="239.4" cy="130.9" r=".51"/>
<circle cx="61.6" cy="113.1" r=".51"/>
<circle cx="59.1" cy="146.2" r=".51"/>
<circle cx="59.1" cy="90.3" r=".51"/>
<circle cx="59.1" cy="47.1" r=".51"/>
<circle cx="79.4" cy="118.2" r=".51"/>
<circle cx="92.1" cy="141.1" r=".51"/>
<circle cx="191.1" cy="133.5" r=".51"/>
<circle cx="66.7" cy="141.1" r=".51"/>
<circle cx="56.5" cy="141.1" r=".51"/>
<circle cx="191.1" cy="123.3" r=".51"/>
<circle cx="109.9" cy="90.3" r=".51"/>
</g>
<g font-size="3.7" fill="#c90d0c">
<text x="42.3" y="16">1</text>
<text x="84.4" y="16">2</text>
<text x="126.5" y="16">3</text>
<text x="168.6" y="16">4</text>
<text x="210.7" y="16">5</text>
<text x="252.9" y="16">6</text>
<text x="19.1" y="39.4">A</text>
<text x="275.6" y="39.4">A</text>
<text x="19.1" y="82.2">B</text>
<text x="275.6" y="82.2">B</text>
<text x="19" y="125.1">C</text>
<text x="275.5" y="125.1">C</text>
<text x="19" y="167.9">D</text>
<text x="275.5" y="167.9">D</text>
<text x="42.3" y="191.2">1</text>
<text x="84.4" y="191.2">2</text>
<text x="126.5" y="191.2">3</text>
<text x="168.6" y="191.2">4</text>
<text x="210.7" y="191.2">5</text>
<text x="252.9" y="191.2">6</text>
</g>
<g font-size="3.6" fill="#c90d0c">
<text x="235.6" y="176.6">Pulchra_03</text>
<text x="235.3" y="186.9">Sheet:</text>
<text x="248.9" y="186.8">1/1</text>
</g>
<g font-size="3.5">
<text x="4.2" y="204.7">02/10/2022</text>
<text x="22.9" y="204.7">16:56 C:\Users\luca\Documents\EAGLE\projects\PULCHRA\Pulchra_02\HW_LEAP_Pulchra\Pulchra_03.sch (Sheet: 1/1)</text>
</g>
<g font-size="3.2" fill="#c90d0c">
<text x="235.6" y="181.7">02/10/2022</text>
<text x="252.6" y="181.7">16:49</text>
</g>
<g font-size="2.5" fill="#808080">
<text x="173.3" y="23">U$1</text>
<text x="48.9" y="24.3" transform="rotate(-90 48.9 24.3)">+3V3</text>
<text x="60.6" y="29">C1</text>
<text x="183.5" y="29.3" transform="rotate(-90 183.5 29.3)">+5V</text>
<text x="193.7" y="29.3" transform="rotate(-90 193.7 29.3)">+3V3</text>
<text x="232.2" y="28.1">U$2</text>
<text x="241.9" y="26.8" transform="rotate(-90 241.9 26.8)">+3V3</text>
<text x="60.6" y="34">100nF</text>
<text x="208.9" y="34.4">SPI_SCK</text>
<text x="252.1" y="34.3">RTD PT100</text>
<text x="36.2" y="36.8">Direzione</text>
<text x="36.2" y="39.5">vento</text>
<text x="206.4" y="39.5">SPI_MOSI</text>
<text x="206.4" y="37">SPI_MISO</text>
<text x="252.1" y="37">4 fili</text>
<text x="29.4" y="42.9">X1-1</text>
<text x="56.5" y="42">GND</text>
<text x="61.6" y="47.1">DIR_PIN</text>
<text x="135.3" y="44.6">TEMP_INT</text>
<text x="137.8" y="47.1">DIR_PIN</text>
<text x="186" y="44.6">VIN</text>
<text x="208.9" y="42">CS_RTD</text>
<text x="29.4" y="48">X1-2</text>
<text x="29.4" y="53.1">X1-3</text>
<text x="60.6" y="51.8">C3</text>
<text x="130.2" y="49.7">LIV_BATTERIA</text>
<text x="212.2" y="52.2">ADAFRUIT_MX31865</text>
<text x="33.7" y="56">MSTBA3</text>
<text x="46.4" y="59.8">GND</text>
<text x="60.6" y="56.9">470nF</text>
<text x="191.1" y="59.8">SCL</text>
<text x="236.8" y="59.8">GND</text>
<text x="56.5" y="64.9">GND</text>
<text x="130.2" y="62.3">SENS_FOGLIA</text>
<text x="191.1" y="64.9">SPI_MISO</text>
<text x="191.1" y="62.3">SDA</text>
<text x="191.1" y="67.4">SPI_SCK</text>
<text x="191.1" y="70">SPI_MOSI</text>
<text x="48.9" y="75" transform="rotate(-90 48.9 75)">+3V3</text>
<text x="99.7" y="75" transform="rotate(-90 99.7 75)">+3V3</text>
<text x="130.2" y="75">PLUVIOMETRO</text>
<text x="130.2" y="72.5">OUT_VENTOLA</text>
<text x="191.1" y="72.5">CS_RTD</text>
<text x="191.1" y="75">ANE_PIN</text>
<text x="219.1" y="75" transform="rotate(-90 219.1 75)">+3V3</text>
<text x="36.2" y="82.7">Anemometro</text>
<text x="79.4" y="80.1">sensore foglia</text>
<text x="158.1" y="82.7">MKRWAN1310</text>
<text x="211.4" y="82.7">SCL</text>
<text x="29.4" y="86.1">X2-1</text>
<text x="57.6" y="86.5" transform="rotate(-90 57.6 86.5)">R1</text>
<text x="62.4" y="86.5" transform="rotate(-90 62.4 86.5)">12K</text>
<text x="80.2" y="86.1">X8-1</text>
<text x="108.4" y="86.5" transform="rotate(-90 108.4 86.5)">R6</text>
<text x="113.2" y="86.5" transform="rotate(-90 113.2 86.5)">12K</text>
<text x="183.5" y="87.7">GND</text>
<text x="211.4" y="85.2">SDA</text>
<text x="247" y="85.1">Opzionale,</text>
<text x="247" y="87.7">predisporre zoccolo</text>
<text x="29.4" y="91.2">X2-2</text>
<text x="61.6" y="90.3">ANE_PIN</text>
<text x="80.2" y="91.2">X8-2</text>
<text x="117.5" y="90.3">SENS_FOGLIA</text>
<text x="219.1" y="92.8">GND</text>
<text x="29.4" y="96.2">X2-3</text>
<text x="33.7" y="99.2">MSTBA3</text>
<text x="80.2" y="96.2">X8-3</text>
<text x="84.5" y="99.2">MSTBA3</text>
<text x="46.4" y="103">GND</text>
<text x="97.2" y="103">GND</text>
<text x="211.4" y="105.5">SDA</text>
<text x="219.1" y="103" transform="rotate(-90 219.1 103)">+3V3</text>
<text x="23.5" y="113.1">Pluviometro</text>
<text x="59.1" y="110.6" transform="rotate(-90 59.1 110.6)">+3V3</text>
<text x="68.6" y="111.6">12K</text>
<text x="211.4" y="108.1">SCL</text>
<text x="247" y="110.5">Opzionale,</text>
<text x="247" y="113.1">predisporre zoccolo</text>
<text x="23.5" y="118.2">Pluviometro</text>
<text x="37" y="114">X4-1</text>
<text x="37" y="119.1">X4-2</text>
<text x="69.8" y="116.4">R2</text>
<text x="97.2" y="118.2">PLUVIOMETRO</text>
<text x="23.5" y="125.7">riscaldatore</text>
<text x="37" y="124.2">X4-3</text>
<text x="188.6" y="123.3" transform="rotate(-90 188.6 123.3)">+12V</text>
<text x="198.3" y="125.8" transform="rotate(-90 198.3 125.8)">D2</text>
<text x="201.1" y="125.8" transform="rotate(-90 201.1 125.8)">1N4004</text>
<text x="219.1" y="123.3">GND</text>
<text x="23.5" y="128.4">pluviometro</text>
<text x="37" y="129.3">X4-4</text>
<text x="158.1" y="128.4">Ventola</text>
<text x="169.1" y="126.7">X6-1</text>
<text x="169.1" y="131.8">X6-2</text>
<text x="236.8" y="130.9" transform="rotate(-90 236.8 130.9)">+3V3</text>
<text x="41.3" y="132.2">MSTBV4</text>
<text x="64.1" y="136" transform="rotate(-90 64.1 136)">+12V</text>
<text x="173.3" y="134.7">MST2V</text>
<text x="256.1" y="135.6">C2</text>
<text x="28.6" y="141.1">+12VDC</text>
<text x="37" y="142">X5-1</text>
<text x="81.3" y="139.5">33K</text>
<text x="97.2" y="141.1">LIV_BATTERIA</text>
<text x="179.7" y="138.5">Q1</text>
<text x="182" y="141.1">BD677</text>
<text x="214" y="143.6">TEMP_INT</text>
<text x="256.1" y="140.7">100nF</text>
<text x="28.6" y="146.1">GND</text>
<text x="37" y="147">X5-2</text>
<text x="41.3" y="150">MST2V</text>
<text x="82.5" y="144.3">R4</text>
<text x="150.5" y="146.1">OUT_VENTOLA</text>
<text x="174.5" y="144.6">1.5K</text>
<text x="176.5" y="149.4">R3</text>
<text x="252.1" y="148.7">GND</text>
<text x="26.1" y="153.8">Alimentazione +12V</text>
<text x="56.5" y="153.8">GND</text>
<text x="90.6" y="152.5" transform="rotate(-90 90.6 152.5)">R11</text>
<text x="95.4" y="152.5" transform="rotate(-90 95.4 152.5)">10K</text>
<text x="89.5" y="161.4">GND</text>
<text x="188.6" y="161.4">GND</text>
<text x="236.8" y="161.4">GND</text>
<text x="41.3" y="166.5">Alimentazione +5V</text>
<text x="28.6" y="171.5">+5VDC</text>
<text x="37" y="172.4">X3-1</text>
<text x="56.8" y="169.6">D1</text>
<text x="69.2" y="171.5">VIN</text>
<text x="28.6" y="176.6">GND</text>
<text x="37" y="177.5">X3-2</text>
<text x="56.8" y="175">1N5819-B</text>
<text x="92.3" y="179.1">MOUNT-PAD-ROUND4.1</text>
<text x="92.3" y="176">H1</text>
<text x="41.3" y="180.4">MST2V</text>
<text x="54" y="184.2">GND</text>
<text x="79.4" y="184.2">GND</text>
</g>
<g font-size="2.1" fill="#808080">
<text x="231.6" y="35.2">CLK</text>
<text x="240.1" y="35.5" transform="rotate(-90 240.1 35.5)">3V3</text>
<text x="245.2" y="35.2" transform="rotate(-90 245.2 35.2)">VIN</text>
<text x="44.2" y="41.7">1</text>
<text x="231.6" y="37.7">SDO</text>
<text x="231.6" y="40.3">SDI</text>
<text x="44.2" y="46.8">2</text>
<text x="157.9" y="42.8">AREF</text>
<text x="157.9" y="45.3">DAC/A0</text>
<text x="157.9" y="47.9">A1</text>
<text x="171.1" y="47.9">+3V3</text>
<text x="172.2" y="42.8">+5V</text>
<text x="172.5" y="45.3">VIN</text>
<text x="231.6" y="42.8">CS</text>
<text x="231.6" y="45.3">RDY</text>
<text x="240.1" y="47.3" transform="rotate(-90 240.1 47.3)">GND</text>
<text x="44.2" y="51.8">3</text>
<text x="157.9" y="50.4">A2</text>
<text x="157.9" y="53">A3</text>
<text x="169" y="53">RESET</text>
<text x="171.3" y="50.4">GND</text>
<text x="157.9" y="55.5">A4</text>
<text x="157.9" y="58">A5</text>
<text x="168" y="58">D13_RX</text>
<text x="168.3" y="55.5">D14_TX</text>
<text x="157.9" y="63.1">D0</text>
<text x="157.9" y="65.6">D1</text>
<text x="157.9" y="60.6">A6</text>
<text x="165.6" y="65.6">D10_MISO</text>
<text x="166.8" y="63.1">D11_SDA</text>
<text x="166.8" y="60.6">D12_SCL</text>
<text x="157.9" y="68.2">~D2</text>
<text x="157.9" y="70.7">~D3</text>
<text x="166.7" y="70.7">D8_MOSI</text>
<text x="167.8" y="68.2">D9_SCK</text>
<text x="157.9" y="73.3">~D4</text>
<text x="157.9" y="75.8">~D5</text>
<text x="173.4" y="75.8">D6</text>
<text x="173.4" y="73.3">D7</text>
<text x="225.3" y="77.2">VIN</text>
<text x="224.1" y="79.8">GND</text>
<text x="224.7" y="82.3">SCL</text>
<text x="231.6" y="80.9">GND</text>
<text x="231.6" y="78.3">VCC</text>
<text x="231.6" y="83.4">SCL</text>
<text x="44.2" y="84.8">1</text>
<text x="44.2" y="89.9">2</text>
<text x="95" y="84.8">1</text>
<text x="95" y="89.9">2</text>
<text x="224.5" y="84.8">SDA</text>
<text x="231.6" y="86">SDA</text>
<text x="44.2" y="95">3</text>
<text x="95" y="95">3</text>
<text x="227.7" y="107.7">3</text>
<text x="227.7" y="105.2">4</text>
<text x="231.6" y="106.3">SDA</text>
<text x="51.8" y="112.8">1</text>
<text x="227.7" y="112.8">1</text>
<text x="227.7" y="110.2">2</text>
<text x="231.6" y="113.9">GND</text>
<text x="231.6" y="111.4">VCC</text>
<text x="231.6" y="108.8">SCL</text>
<text x="51.8" y="117.9">2</text>
<text x="51.8" y="122.9">3</text>
<text x="183.9" y="125.5">1</text>
<text x="51.8" y="128">4</text>
<text x="183.9" y="130.6">2</text>
<text x="51.8" y="140.7">1</text>
<text x="240.1" y="142.4" transform="rotate(-90 240.1 142.4)">+VS</text>
<text x="51.8" y="145.8">2</text>
<text x="184.5" y="145.8">3</text>
<text x="190.8" y="145.8" transform="rotate(-90 190.8 145.8)">2</text>
<text x="236.6" y="144.4">VOUT</text>
<text x="240.1" y="148.9" transform="rotate(-90 240.1 148.9)">GND</text>
<text x="190.8" y="152.8" transform="rotate(-90 190.8 152.8)">1</text>
<text x="51.8" y="171.2">1</text>
<text x="51.8" y="176.3">2</text>
</g>
<g font-size="1.8" fill="#808080">
<text x="229.2" y="73.8">U$3</text>
<text x="229.2" y="90.3">BME280</text>
<text x="229.2" y="101.7">U$4</text>
<text x="229.2" y="118.2">SSD1306_128X64</text>
<text x="233.6" y="134.7">U$5</text>
<text x="231.1" y="153.8">TMP36</text>
</g>
</svg>
